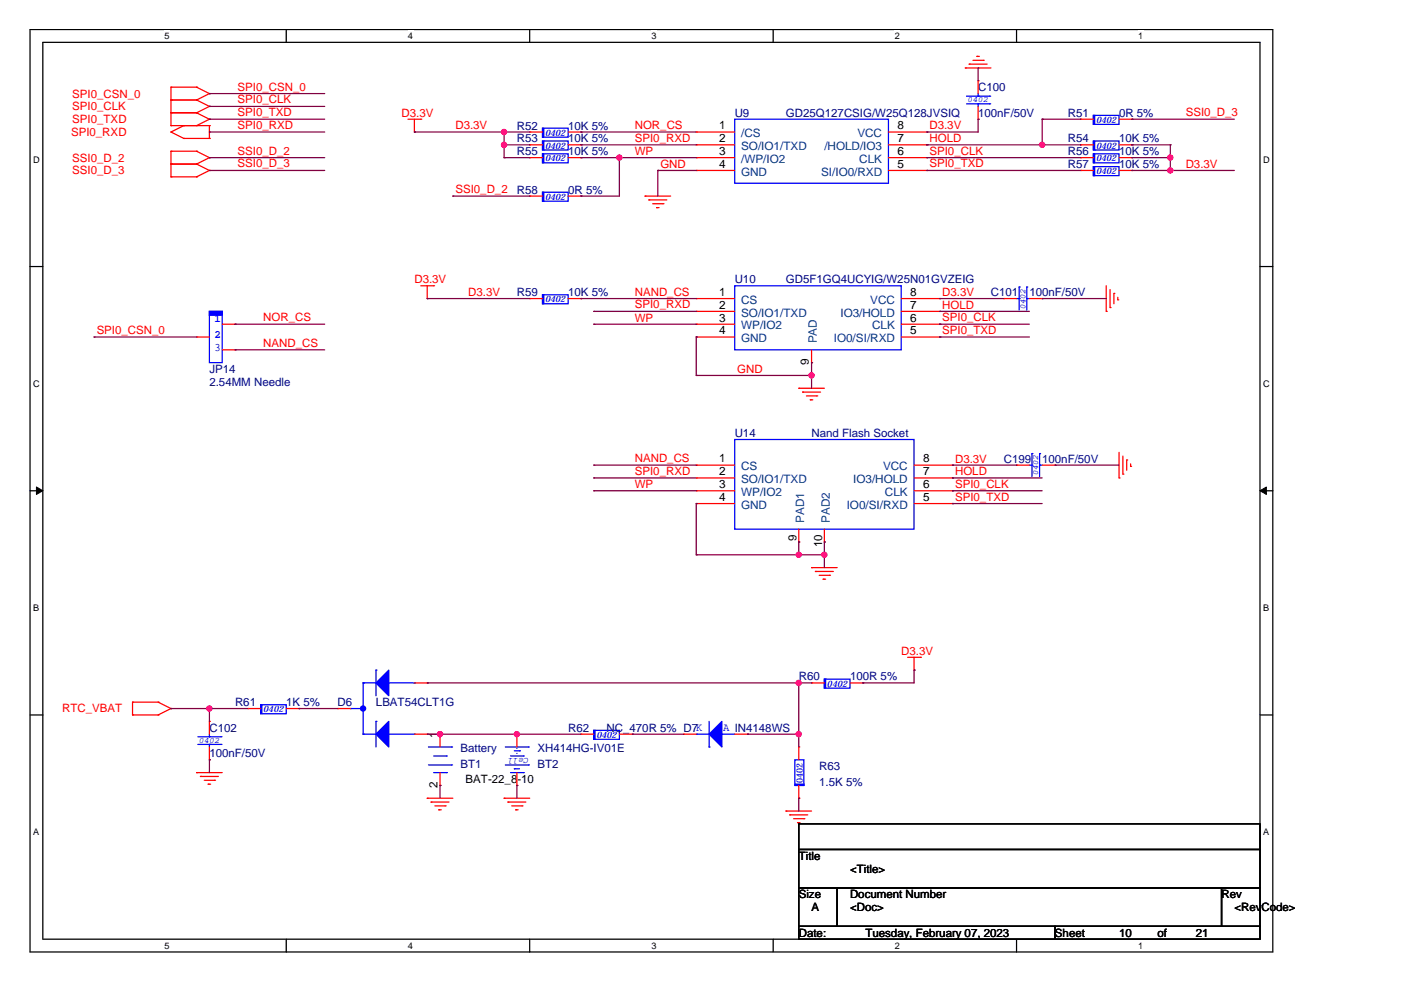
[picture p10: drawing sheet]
<svg xmlns="http://www.w3.org/2000/svg" width="297mm" height="210mm" viewBox="0 0 297 210" stroke-linecap="round" stroke-linejoin="round" font-family="sans-serif">
<path d="M6.4 6.3h263.5v195.5h-263.5zM9.1 9h258v190.1h-258z" fill="none" stroke="#000" stroke-width=".26"/>
<g fill="#fff">
<path d="M34.9 6.5h1.1v2.2h-1.1z"/>
<path d="M34.9 199.4h1.1v2.2h-1.1z"/>
</g>
<path d="M60.7 6.3v2.7M60.7 199.1v2.7" fill="none" stroke="#000" stroke-width=".26"/>
<g fill="#fff">
<path d="M86.5 6.5h1.1v2.2h-1.1z"/>
<path d="M86.5 199.4h1.1v2.2h-1.1z"/>
</g>
<path d="M112.3 6.3v2.7M112.3 199.1v2.7" fill="none" stroke="#000" stroke-width=".26"/>
<g fill="#fff">
<path d="M138.1 6.5h1.1v2.2h-1.1z"/>
<path d="M138.1 199.4h1.1v2.2h-1.1z"/>
</g>
<path d="M163.9 6.3v2.7M163.9 199.1v2.7" fill="none" stroke="#000" stroke-width=".26"/>
<g fill="#fff">
<path d="M189.7 6.5h1.1v2.2h-1.1z"/>
<path d="M189.7 199.4h1.1v2.2h-1.1z"/>
</g>
<path d="M215.5 6.3v2.7M215.5 199.1v2.7" fill="none" stroke="#000" stroke-width=".26"/>
<g fill="#fff">
<path d="M241.3 6.5h1.1v2.2h-1.1z"/>
<path d="M241.3 199.4h1.1v2.2h-1.1z"/>
<path d="M7.1 32.7h1.3v2.2h-1.3z"/>
<path d="M267.8 32.7h1.4v2.2h-1.4z"/>
<path d="M7.1 80.3h1.3v2.1h-1.3z"/>
<path d="M267.8 80.3h1.4v2.1h-1.4z"/>
</g>
<path d="M6.4 56.5h2.7M267.1 56.5h2.8" fill="none" stroke="#000" stroke-width=".26"/>
<g fill="#fff">
<path d="M7.1 127.8h1.2v2.2h-1.2z"/>
<path d="M267.8 127.8h1.3v2.2h-1.3z"/>
</g>
<path d="M6.4 104.1h2.7M267.1 104.1h2.8" fill="none" stroke="#000" stroke-width=".26"/>
<g fill="#000" stroke="#000" stroke-width=".21">
<path d="M7.7 103.3l1.4 .8-1.4 .7z" fill-rule="evenodd"/>
<path d="M267.1 104.1l1.4-.8v1.5z" fill-rule="evenodd"/>
</g>
<g fill="#fff">
<path d="M7.1 175.3h1.2v2.2h-1.2z"/>
<path d="M267.8 175.3h1.3v2.2h-1.3z"/>
</g>
<path d="M6.4 151.6h2.7M267.1 151.6h2.8M169.4 174.7h97.7v5.4h-97.7zM169.4 180.1h97.7v8.2h-97.7zM169.4 188.3h8.1v8.1h-8.1zM169.4 196.4h54.3v2.7h-54.3zM177.5 188.3h81.5v8.1h-81.5zM223.7 196.4h43.4v2.7h-43.4zM259 188.3h8.1v8.1h-8.1z" fill="none" stroke="#000" stroke-width=".26"/>
<g fill="none" stroke="#f00" stroke-width=".26">
<path d="M36.2 18.5h.1M36.2 18.5h5.5M36.2 18.5v8.1M41.7 18.5h.1M41.7 18.5l2.7 1.3M44.4 19.8h.1M44.4 19.8l-2.7 1.4M204.7 14.4h.1M204.7 14.4h5.4M205.5 13.6h.1M205.5 13.6h3.8M206.3 12.8h2.2"/>
<path d="M207.1 12h.1M207.1 12h.5M207.4 17.1h.1M207.4 17.1v2.7M208.5 12.8h.1M36.2 21.2h.1M36.2 28h.1M36.2 23.9h.1M36.2 26.6h.1M36.2 32.1h.1M36.2 34.8h.1M36.2 37.5h.1"/>
<path d="M36.2 32.1v5.4M36.2 21.2h5.5M36.2 26.6h8.2M36.2 28l2.8 1.4M36.2 23.9h5.5M36.2 32.1h5.5M36.2 34.8h5.5M36.2 37.5h5.5M39 26.6h.1M39 29.4h.1M39 26.6l-2.8 1.4M39 29.4h5.4"/>
<path d="M41.7 21.2h.1M41.7 23.9h.1M41.7 26.6h.1M41.7 32.1h.1M41.7 34.8h.1M41.7 37.5h.1M41.7 21.2l2.7 1.4M41.7 23.9l2.7 1.4M41.7 32.1l2.7 1.3M41.7 34.8l2.7 1.3M44.4 26.6h.1M44.4 29.4h.1"/>
<path d="M44.4 22.6h.1M44.4 25.3h.1M44.4 33.4h.1M44.4 36.1h.1M44.4 26.6v2.8M44.4 22.6l-2.7 1.3M44.4 25.3l-2.7 1.3M44.4 33.4l-2.7 1.4M44.4 36.1l-2.7 1.4M86.5 25.3h2.7M87.9 28h.1M87.9 25.3v2.7"/>
<path d="M89.2 25.3h.1M112.3 30.7h.1M112.3 33.4h.1M112.3 28h.1M112.3 30.7h2.7M112.3 33.4h2.7M112.3 28h2.7M120.5 30.7h2.7M120.5 33.4h2.7M120.5 28h2.7M123.2 30.7h.1M123.2 33.4h.1"/>
<path d="M123.2 28h.1M147.6 28h.1M147.6 30.7h.1M147.6 33.4h.1M147.6 36.1h.1M147.6 30.7h8.2M147.6 33.4h8.2M147.6 36.1h8.2M147.6 28h8.2M188.4 30.7h8.1M188.4 33.4h8.1M188.4 36.1h8.1"/>
<path d="M188.4 28h8.1M196.5 36.1h.1M196.5 33.4h.1M196.5 30.7h.1M196.5 28h.1M207.4 25.3h.1M207.4 22.6v2.7M229.1 33.4h.1M229.1 36.1h.1M229.1 30.7h.1M229.1 25.3h.1M229.1 25.3h2.7"/>
<path d="M229.1 30.7h2.7M229.1 33.4h2.7M229.1 36.1h2.7M237.3 25.3h2.7M237.3 30.7h2.7M237.3 33.4h2.7M237.3 36.1h2.7M240 33.4h.1M240 36.1h.1M240 30.7h.1M240 25.3h.1M112.3 41.6h.1"/>
<path d="M112.3 41.6h2.7M120.5 41.6h2.7M123.2 41.6h.1M136.8 41.6h.1M136.8 41.6h5.4M137.6 42.4h.1M137.6 42.4h3.8M138.4 43.2h2.2M139.2 44h.1M139.2 44h.5M140.6 43.2h.1M41.7 71.5h.1"/>
<path d="M41.7 71.5h2.7M47.1 68.7h2.7M47.1 74.2h2.7M49.8 68.7h.1M49.8 74.2h.1M89.2 60.6h2.7M90.6 63.3h.1M90.6 60.6v2.7M91.9 60.6h.1M112.3 63.3h.1M112.3 63.3h2.7M120.5 63.3h2.7"/>
<path d="M123.2 63.3h.1M147.6 63.3h.1M147.6 66h.1M147.6 68.7h.1M147.6 71.5h.1M147.6 63.3h8.2M147.6 66h8.2M147.6 68.7h8.2M147.6 71.5h8.2M172.1 76.9h.1M172.1 74.2v2.7M191.1 63.3h8.1"/>
<path d="M191.1 66h8.1M191.1 68.7h8.1M191.1 71.5h8.1M199.2 71.5h.1M199.2 68.7h.1M199.2 66h.1M199.2 63.3h.1M212.8 63.3h.1M212.8 63.3h2.7M218.2 63.3h2.8M221 63.3h.1M234.5 66h.1"/>
<path d="M234.5 60.6v5.4M235.4 65.2h.1M235.4 61.4v3.8M236.2 62.2h.1M236.2 62.2v2.2M237 63.6h.1M237 63v.6M147.6 98.6h.1M147.6 98.6h8.2M169.4 82.3h.1M169.4 82.3h5.4M170.2 83.1h.1"/>
<path d="M170.2 83.1h3.8M171 83.9h2.2M171.8 84.8h.1M171.8 84.8h.5M173.2 83.9h.1M193.8 98.6h8.1M201.9 98.6h.1M215.5 98.6h.1M215.5 98.6h2.7M221 98.6h2.7M223.7 98.6h.1M237.3 95.9v5.4"/>
<path d="M238.1 96.7v3.8M238.9 97.5h.1M238.9 97.5v2.2M239.7 98.9h.1M239.7 98.4v.5M147.6 101.3h.1M147.6 104.1h.1M147.6 106.8h.1M147.6 101.3h8.2M147.6 104.1h8.2M147.6 106.8h8.2M169.4 114.9h.1"/>
<path d="M169.4 112.2v2.7M174.8 114.9h.1M174.8 112.2v2.7M193.8 101.3h8.1M193.8 104.1h8.1M193.8 106.8h8.1M201.9 106.8h.1M201.9 104.1h.1M201.9 101.3h.1M237.3 101.3h.1M238.1 100.5h.1M172.1 120.4h.1"/>
<path d="M172.1 120.4h5.4M172.9 121.2h.1M172.9 121.2h3.8M173.7 122h2.2M174.5 122.8h.1M174.5 122.8h.5M175.9 122h.1M192.4 139.4h2.8M193.8 139.4v2.7M195.2 139.4h.1M28.1 148.9h.1M28.1 151.6h.1"/>
<path d="M28.1 148.9h5.4M28.1 148.9v2.7M28.1 151.6h5.4M33.5 148.9h.1M33.5 151.6h.1M33.5 148.9l2.7 1.3M36.2 150.2h.1M36.2 150.2l-2.7 1.4M44.4 152.9h.1M44.4 152.9v2.8M44.4 158.4v2.7M52.5 150.2h.1"/>
<path d="M52.5 150.2h2.8M60.7 150.2h2.7M63.4 150.2h.1M71.6 150.2h.1M71.6 150.2h2.7M87.9 144.8h2.7M87.9 155.7h2.7M90.6 155.7h.1M90.6 144.8h.1M93.3 155.7h.1M93.3 155.7v2.7M109.6 155.7h.1"/>
<path d="M109.6 155.7v2.7M123.2 155.7h.1M123.2 155.7h2.7M131.3 155.7h2.7M134 155.7h.1M144.9 155.7h.1M144.9 155.7h2.7M155.8 155.7h2.7M158.5 155.7h.1M169.4 158.4h.1M169.4 158.4v2.7M172.1 144.8h.1"/>
<path d="M172.1 144.8h2.7M180.2 144.8h2.7M182.9 144.8h.1M193.8 142.1h.1M41.7 163.8h.1M41.7 163.8h5.4M42.5 164.6h.1M42.5 164.6h3.8M43.3 165.4h2.2M44.1 166.3h.1M44.1 166.3h.6M44.4 161.1h.1"/>
<path d="M45.5 165.4h.1M90.6 169.2h.1M90.6 169.2h5.4M91.4 170.1h.1M91.4 170.1h3.8M92.2 170.9h2.2M93 171.7h.1M93 171.7h.6M93.3 166.5h.1M93.3 163.8v2.7M94.4 170.9h.1M106.9 169.2h.1"/>
<path d="M106.9 169.2h5.4M107.7 170.1h.1M107.7 170.1h3.8M108.5 170.9h2.2M109.3 171.7h.1M109.3 171.7h.6M109.6 166.5h.1M109.6 163.8v2.7M110.7 170.9h.1M166.6 172h.1M166.6 172h5.5M167.4 172.8h.1"/>
<path d="M167.4 172.8h3.9M168.3 173.6h2.1M169.1 174.4h.1M169.1 174.4h.5M169.4 169.2h.1M169.4 166.5v2.7M170.4 173.6h.1"/>
</g>
<g fill="#00f" stroke="#00f" stroke-width=".26">
<path d="M115 29.9h.3v1.9h-.3z" fill-rule="evenodd"/>
<path d="M231.8 32.6h.3v1.9h-.3z" fill-rule="evenodd"/>
<path d="M174.8 144h.2v1.9h-.2z" fill-rule="evenodd"/>
<path d="M115 32.6h.3v1.9h-.3z" fill-rule="evenodd"/>
<path d="M150.3 155.7l2.8-2.8v5.5z" fill-rule="evenodd"/>
<path d="M115 40.8h.3v1.9h-.3z" fill-rule="evenodd"/>
<path d="M231.8 35.3h.3v1.9h-.3z" fill-rule="evenodd"/>
<path d="M115 62.5h.3v1.9h-.3z" fill-rule="evenodd"/>
<path d="M125.9 154.9h.3v1.9h-.3z" fill-rule="evenodd"/>
<path d="M231.8 29.9h.3v1.9h-.3z" fill-rule="evenodd"/>
<path d="M79.7 155.7l2.7-2.8v5.5z" fill-rule="evenodd"/>
<path d="M79.7 144.8l2.7-2.7v5.4z" fill-rule="evenodd"/>
<path d="M44.4 66h2.7v.8h-2.7z" fill-rule="evenodd"/>
<path d="M55.3 149.4h.2v1.9h-.2z" fill-rule="evenodd"/>
<path d="M168.5 166.3h1.9v.2h-1.9z" fill-rule="evenodd"/>
<path d="M115 27.2h.3v1.9h-.3z" fill-rule="evenodd"/>
<path d="M231.8 24.5h.3v1.9h-.3z" fill-rule="evenodd"/>
<circle cx="77" cy="150.2" r=".54"/>
</g>
<g fill="none" stroke="#00f" stroke-width=".26">
<path d="M207.4 19.8v.6M115 29.9h5.5v1.9h-5.5zM115 32.6h5.5v1.9h-5.5zM115 27.2h5.5v1.9h-5.5zM155.8 25.3h32.6v13.6h-32.6zM204.9 22h4.9M204.9 20.4h4.9M207.4 20.4h.1M207.4 22h.1M207.4 22v.6M209.8 22h.1M209.8 20.4h.1"/>
<path d="M231.8 32.6h5.5v1.9h-5.5zM231.8 35.3h5.5v1.9h-5.5zM231.8 29.9h5.5v1.9h-5.5zM231.8 24.5h5.5v1.9h-5.5zM115 40.8h5.5v1.9h-5.5zM44.4 66h2.7v10.9h-2.7zM115 62.5h5.5v1.9h-5.5zM155.8 60.6h35.3v13.6h-35.3zM215.5 63.3h.6M216.1 63.3h.1M216.1 60.9h.1M216.1 60.9v4.9"/>
<path d="M217.7 60.9h.1M217.7 63.3h.1M217.7 63.3h.5M217.7 60.9v4.9M155.8 93.2h38v19h-38zM218.2 98.6h.6M218.8 98.6h.1M218.8 96.2h.1M218.8 96.2v4.9M220.4 96.2h.1M220.4 98.6h.1M220.4 98.6h.6"/>
<path d="M220.4 96.2v4.9M41.9 157.8h4.9M41.9 156.2h4.9M44.4 156.2h.1M44.4 157.8h.1M44.4 155.7v.5M44.4 157.8v.6M46.8 157.8h.1M46.8 156.2h.1M55.3 149.4h5.4v1.9h-5.4zM74.3 150.2h.1M74.3 150.2h2.7"/>
<path d="M77 144.8h.1M77 155.7h.1M77 155.7h2.7M77 144.8h2.7M77 144.8v10.9M79.7 152.9h.1M79.7 142.1h.1M79.7 142.1v5.4M79.7 152.9v5.5M82.4 155.7h5.5M82.4 144.8h5.5M87.9 144.8h.1"/>
<path d="M87.9 155.7h.1M90.8 158.4h4.9M95.7 158.4h.1M107.1 158.4h4.9M109 159.2h1.1M110.1 159.2h.1M112 158.4h.1M125.9 154.9h5.4v1.9h-5.4zM147.6 155.7h.1M147.6 155.7h2.7M150.3 158.4h.1M150.3 152.9v5.5"/>
<path d="M153.1 155.7h.1M153.1 155.7h2.7M174.8 144h5.4v1.9h-5.4zM90.8 162.2h4.9M91.9 163.8h2.8M91.9 160.3h2.8M94.7 163.8h.1M94.7 160.3h.1M95.7 162.2h.1M107.1 162.2h4.9M108.2 163.8h2.7M108.2 160.3h2.7"/>
<path d="M110.9 163.8h.1M110.9 160.3h.1M112 162.2h.1M168.5 161.1h1.9v5.4h-1.9z"/>
</g>
<path d="M109.6 158.6v1.1M109.6 159.7h.1" fill="none" stroke="#00f" stroke-width=".26" stroke-dasharray="0 30.5"/>
<path d="M109 163h.1M110.1 163h-1.1" fill="none" stroke="#00f" stroke-width=".26" stroke-dasharray="30.5 30.5"/>
<g fill="none" stroke="#800040" stroke-width=".26">
<path d="M44.4 19.8h.1M44.4 19.8h24.4M207.4 14.4h.1M207.4 14.4v2.7M44.4 22.6h.1M44.4 25.3h.1M44.4 28h.1M44.4 33.4h.1M44.4 36.1h.1M44.4 28h24.4M44.4 36.1h24.4M44.4 33.4h24.4"/>
<path d="M44.4 25.3h24.4M44.4 22.6h24.4M87.9 28h.1M87.9 28h24.4M106.9 33.4h.1M106.9 28h.1M106.9 30.7h.1M106.9 33.4h5.4M106.9 30.7h5.4M106.9 28v5.4M123.2 28h.1M123.2 30.7h.1"/>
<path d="M123.2 33.4h.1M123.2 28h24.4M123.2 33.4h24.4M123.2 30.7h24.4M131.3 33.4h.1M131.3 33.4v8.2h-8.1M139.5 36.1h.1M139.5 36.1h8.1M139.5 36.1v5.5M196.5 28h.1M196.5 36.1h.1M196.5 33.4h.1"/>
<path d="M196.5 30.7h.1M196.5 36.1h32.6M196.5 33.4h32.6M196.5 30.7h32.6M207.4 25.3h.1M207.4 25.3v2.7h-10.9M221 25.3h.1M221 30.7h.1M221 25.3h8.1M221 25.3v5.4M240 36.1h.1M240 30.7h.1"/>
<path d="M240 33.4h.1M240 25.3h.1M240 36.1h21.7M240 33.4h8.1M240 30.7h8.1M240 25.3h21.7M248.1 30.7h.1M248.1 33.4h.1M248.1 36.1h.1M248.1 30.7v5.4M96 41.6h.1M96 41.6h16.3"/>
<path d="M123.2 41.6h.1M19.9 71.5h.1M19.9 71.5h21.8M49.8 68.7h.1M49.8 74.2h.1M49.8 68.7h19M49.8 74.2h19M90.6 63.3h.1M90.6 63.3h21.7M123.2 63.3h.1M123.2 63.3h24.4M125.9 66h.1"/>
<path d="M125.9 68.7h.1M125.9 66h21.7M125.9 68.7h21.7M147.6 71.5h.1M147.6 79.6h.1M147.6 71.5v8.1M147.6 79.6h24.5M172.1 76.9h.1M172.1 79.6h.1M172.1 76.9v5.4M199.2 68.7h.1M199.2 66h.1"/>
<path d="M199.2 71.5h.1M199.2 63.3h.1M199.2 66h19M199.2 68.7h19M199.2 63.3h13.6M199.2 71.5h19M221 63.3h.1M221 63.3h13.5M125.9 98.6h.1M125.9 98.6h21.7M201.9 98.6h.1M201.9 98.6h13.6"/>
<path d="M223.7 98.6h.1M223.7 98.6h13.6M125.9 101.3h.1M125.9 104.1h.1M125.9 101.3h21.7M125.9 104.1h21.7M147.6 106.8h.1M147.6 117.6h.1M147.6 106.8v10.8M147.6 117.6h27.2M169.4 117.6h.1M169.4 114.9h.1"/>
<path d="M169.4 114.9v2.7M174.8 117.6h.1M174.8 114.9h.1M174.8 114.9v5.5M201.9 104.1h.1M201.9 101.3h.1M201.9 106.8h.1M201.9 101.3h19.1M201.9 104.1h19.1M201.9 106.8h19.1M36.2 150.2h.1M36.2 150.2h16.3"/>
<path d="M44.4 150.2h.1M44.4 150.2v2.7M63.4 150.2h.1M63.4 150.2h8.2M90.6 155.7h.1M90.6 144.8h.1M90.6 155.7h32.6M90.6 144.8h81.5M93.3 155.7h.1M109.6 155.7h.1M134 155.7h.1M134 155.7h10.9"/>
<path d="M158.5 155.7h.1M158.5 155.7h10.9M169.4 144.8h.1M169.4 155.7h.1M169.4 144.8v13.6M182.9 144.8h.1M193.8 142.1h.1M193.8 142.1v2.7h-10.9M44.4 161.1h.1M44.4 161.1v2.7M93.3 166.5h.1M93.3 166.5v2.7"/>
<path d="M109.6 166.5h.1M109.6 166.5v2.7M169.4 169.2h.1M169.4 169.2v2.8"/>
</g>
<g fill="#f0f" stroke="#f0f" stroke-width=".26">
<circle cx="221" cy="30.7" r=".54"/>
<circle cx="248.1" cy="33.4" r=".54"/>
<circle cx="248.1" cy="36.1" r=".54"/>
<circle cx="106.9" cy="28" r=".54"/>
<circle cx="106.9" cy="30.7" r=".54"/>
<circle cx="131.3" cy="33.4" r=".54"/>
<circle cx="172.1" cy="79.6" r=".54"/>
<circle cx="44.4" cy="150.2" r=".54"/>
<circle cx="169.3" cy="144.8" r=".54"/>
<circle cx="169.3" cy="155.7" r=".54"/>
<circle cx="109.6" cy="155.7" r=".54"/>
<circle cx="93.3" cy="155.7" r=".54"/>
<circle cx="174.8" cy="117.6" r=".54"/>
<circle cx="169.3" cy="117.6" r=".54"/>
</g>
<g font-size="2.5">
<text x="152.5" y="27.4">1</text>
<text x="190.3" y="27.4">8</text>
<text x="152.5" y="30.1">2</text>
<text x="152.5" y="32.9">3</text>
<text x="152.5" y="35.6">4</text>
<text x="190.3" y="35.6">5</text>
<text x="190.3" y="32.9">6</text>
<text x="190.3" y="30.1">7</text>
<text x="152.5" y="62.7">1</text>
<text x="152.5" y="65.5">2</text>
<text x="193" y="65.5">7</text>
<text x="193" y="62.7">8</text>
<text x="152.5" y="68.2">3</text>
<text x="152.5" y="70.9">4</text>
<text x="193" y="70.9">5</text>
<text x="193" y="68.2">6</text>
<text x="171.5" y="77.5" transform="rotate(-90 171.5 77.5)">9</text>
<text x="152.5" y="98.1">1</text>
<text x="152.5" y="100.8">2</text>
<text x="195.7" y="100.8">7</text>
<text x="195.7" y="98.1">8</text>
<text x="152.5" y="103.5">3</text>
<text x="152.5" y="106.2">4</text>
<text x="195.7" y="106.2">5</text>
<text x="195.7" y="103.5">6</text>
<text x="92.7" y="156.5" transform="rotate(-90 92.7 156.5)">1</text>
<text x="92.7" y="167.1" transform="rotate(-90 92.7 167.1)">2</text>
</g>
<g font-size="2.5" fill="#004080">
<text x="157.1" y="29.1">/CS</text>
<text x="181.8" y="29.1">VCC</text>
<text x="157.1" y="31.8">SO/IO1/TXD</text>
<text x="157.1" y="34.5">/WP/IO2</text>
<text x="174.8" y="31.8">/HOLD/IO3</text>
<text x="182.2" y="34.5">CLK</text>
<text x="157.1" y="37.3">GND</text>
<text x="174.1" y="37.3">SI/IO0/RXD</text>
<text x="157.1" y="64.4">CS</text>
<text x="184.5" y="64.4">VCC</text>
<text x="157.1" y="67.1">SO/IO1/TXD</text>
<text x="157.1" y="69.8">WP/IO2</text>
<text x="178.2" y="67.1">IO3/HOLD</text>
<text x="184.9" y="69.8">CLK</text>
<text x="157.1" y="72.6">GND</text>
<text x="173.2" y="72.8" transform="rotate(-90 173.2 72.8)">PAD</text>
<text x="176.8" y="72.6">IO0/SI/RXD</text>
<text x="157.1" y="99.7">CS</text>
<text x="187.2" y="99.7">VCC</text>
<text x="157.1" y="102.4">SO/IO1/TXD</text>
<text x="157.1" y="105.2">WP/IO2</text>
<text x="157.1" y="107.9">GND</text>
<text x="179.5" y="107.9">IO0/SI/RXD</text>
<text x="180.9" y="102.4">IO3/HOLD</text>
<text x="187.6" y="105.2">CLK</text>
<text x="170.5" y="110.8" transform="rotate(-90 170.5 110.8)">PAD1</text>
<text x="175.9" y="110.8" transform="rotate(-90 175.9 110.8)">PAD2</text>
</g>
<g font-size="2.4" fill="#f00">
<text x="15.3" y="20.7">SPI0_CSN_0</text>
<text x="15.3" y="23.4">SPI0_CLK</text>
<text x="50.4" y="21.9">SPI0_CLK</text>
<text x="50.4" y="19.2">SPI0_CSN_0</text>
<text x="15.1" y="28.8">SPI0_RXD</text>
<text x="15.3" y="26.1">SPI0_TXD</text>
<text x="50.4" y="24.6">SPI0_TXD</text>
<text x="50.4" y="27.4">SPI0_RXD</text>
<text x="85.1" y="24.7">D3.3V</text>
<text x="96.6" y="27.4">D3.3V</text>
<text x="134.6" y="27.4">NOR_CS</text>
<text x="197.1" y="27.4">D3.3V</text>
<text x="251.4" y="24.6">SSI0_D_3</text>
<text x="15.3" y="34.3">SSI0_D_2</text>
<text x="50.4" y="32.8">SSI0_D_2</text>
<text x="50.4" y="35.5">SSI0_D_3</text>
<text x="134.6" y="30.1">SPI0_RXD</text>
<text x="134.6" y="32.9">WP</text>
<text x="140" y="35.6">GND</text>
<text x="197.1" y="35.5">SPI0_TXD</text>
<text x="197.1" y="32.8">SPI0_CLK</text>
<text x="197.1" y="30.2">HOLD</text>
<text x="251.4" y="35.6">D3.3V</text>
<text x="15.3" y="37">SSI0_D_3</text>
<text x="96.6" y="40.9">SSI0_D_2</text>
<text x="87.9" y="60.1">D3.3V</text>
<text x="99.3" y="62.8">D3.3V</text>
<text x="134.6" y="65.4">SPI0_RXD</text>
<text x="134.6" y="62.7">NAND_CS</text>
<text x="199.8" y="65.5">HOLD</text>
<text x="199.8" y="62.8">D3.3V</text>
<text x="20.5" y="70.8">SPI0_CSN_0</text>
<text x="55.8" y="68.1">NOR_CS</text>
<text x="134.6" y="68.2">WP</text>
<text x="199.8" y="68.1">SPI0_CLK</text>
<text x="199.8" y="70.8">SPI0_TXD</text>
<text x="55.8" y="73.5">NAND_CS</text>
<text x="156.3" y="79.1">GND</text>
<text x="134.6" y="100.7">SPI0_RXD</text>
<text x="134.6" y="98">NAND_CS</text>
<text x="202.5" y="100.8">HOLD</text>
<text x="202.5" y="98.1">D3.3V</text>
<text x="134.6" y="103.5">WP</text>
<text x="202.5" y="103.4">SPI0_CLK</text>
<text x="202.5" y="106.1">SPI0_TXD</text>
<text x="191.1" y="138.8">D3.3V</text>
<text x="13.2" y="151.1">RTC_VBAT</text>
</g>
<g font-size="2.4" fill="#000080">
<text x="207.4" y="19.3">C100</text>
<text x="109.6" y="27.5">R52</text>
<text x="120.5" y="27.5">10K 5%</text>
<text x="155.8" y="24.7">U9</text>
<text x="166.6" y="24.7">GD25Q127CSIG/W25Q128JVSIQ</text>
<text x="207.4" y="24.7">100nF/50V</text>
<text x="226.4" y="24.7">R51</text>
<text x="237.3" y="24.7">0R 5%</text>
<text x="109.6" y="30.2">R53</text>
<text x="109.6" y="32.9">R55</text>
<text x="120.5" y="30.2">10K 5%</text>
<text x="120.5" y="32.9">10K 5%</text>
<text x="226.4" y="32.9">R56</text>
<text x="226.4" y="35.6">R57</text>
<text x="226.4" y="30.2">R54</text>
<text x="237.3" y="32.9">10K 5%</text>
<text x="237.3" y="35.6">10K 5%</text>
<text x="237.3" y="30.2">10K 5%</text>
<text x="109.6" y="41">R58</text>
<text x="120.5" y="41">0R 5%</text>
<text x="109.6" y="62.8">R59</text>
<text x="120.5" y="62.8">10K 5%</text>
<text x="155.8" y="60.1">U10</text>
<text x="166.6" y="60.1">GD5F1GQ4UCYIG/W25N01GVZEIG</text>
<text x="210.1" y="62.8">C101</text>
<text x="218.2" y="62.8">100nF/50V</text>
<text x="44.4" y="79.1">JP14</text>
<text x="44.4" y="81.8">2.54MM Needle</text>
<text x="155.8" y="92.7">U14</text>
<text x="172.1" y="92.7">Nand Flash Socket</text>
<text x="212.8" y="98.1">C199</text>
<text x="221" y="98.1">100nF/50V</text>
<text x="49.8" y="149.7">R61</text>
<text x="60.7" y="149.7">1K 5%</text>
<text x="71.6" y="149.7">D6</text>
<text x="79.7" y="149.7">LBAT54CLT1G</text>
<text x="169.4" y="144.3">R60</text>
<text x="180.2" y="144.3">100R 5%</text>
<text x="44.4" y="155.1">C102</text>
<text x="120.5" y="155.1">R62</text>
<text x="128.6" y="155.1">NC_470R 5% D7K</text>
<text x="44.4" y="160.6">100nF/50V</text>
<text x="97.6" y="159.5">Battery</text>
<text x="113.9" y="159.5">XH414HG-IV01E</text>
<text x="97.6" y="162.7">BT1</text>
<text x="113.9" y="162.7">BT2</text>
<text x="173.7" y="163.3">R63</text>
<text x="173.7" y="166.5">1.5K 5%</text>
</g>
<g font-size="2.4" fill="#00f">
<text x="45.5" y="68.4">1</text>
<text x="45.5" y="71.6">2</text>
<text x="45.5" y="74.5">3</text>
<text x="153.3" y="154.9">A IN4148WS</text>
</g>
<g font-size="2.4">
<text x="168.9" y="114.7" transform="rotate(-90 168.9 114.7)">9</text>
<text x="174.3" y="116" transform="rotate(-90 174.3 116)">10</text>
<text x="98.7" y="166">BAT-22_8-10</text>
<text x="169.4" y="182.3">Title</text>
<text x="180.2" y="185">&lt;Title&gt;</text>
<text x="169.4" y="190.4">Size</text>
<text x="180.2" y="190.4">Document Number</text>
<text x="259" y="190.4">Rev</text>
<text x="172.1" y="193.2">A</text>
<text x="180.2" y="193.2">&lt;Doc&gt;</text>
<text x="261.7" y="193.2">&lt;RevCode&gt;</text>
<text x="169.4" y="198.6">Date:</text>
<text x="183.5" y="198.6">Tuesday, February 07, 2023</text>
<text x="223.7" y="198.6">Sheet</text>
<text x="237.3" y="198.6">10</text>
<text x="245.4" y="198.6">of</text>
<text x="253.6" y="198.6">21</text>
</g>
<g font-size="1.9">
<text x="34.9" y="8.3">5</text>
<text x="86.5" y="8.3">4</text>
<text x="138.1" y="8.3">3</text>
<text x="189.7" y="8.3">2</text>
<text x="241.3" y="8.3">1</text>
<text x="7.1" y="34.5">D</text>
<text x="267.8" y="34.5">D</text>
<text x="7.1" y="82">C</text>
<text x="267.8" y="82">C</text>
<text x="7.1" y="129.6">B</text>
<text x="267.8" y="129.6">B</text>
<text x="7.1" y="177.1">A</text>
<text x="267.8" y="177.1">A</text>
<text x="34.9" y="201.2">5</text>
<text x="86.5" y="201.2">4</text>
<text x="138.1" y="201.2">3</text>
<text x="189.7" y="201.2">2</text>
<text x="241.3" y="201.2">1</text>
</g>
<g font-size="1.9" fill="#00f">
<text x="205.2" y="21.7">0402</text>
<text x="115.6" y="28.8">0402</text>
<text x="232.4" y="26.1">0402</text>
<text x="115.6" y="31.5">0402</text>
<text x="115.6" y="34.2">0402</text>
<text x="232.4" y="34.2">0402</text>
<text x="232.4" y="31.5">0402</text>
<text x="232.4" y="37">0402</text>
<text x="115.6" y="42.4">0402</text>
<text x="115.6" y="64.1">0402</text>
<text x="217.4" y="65.5" transform="rotate(-90 217.4 65.5)">0402</text>
<text x="220.1" y="100.8" transform="rotate(-90 220.1 100.8)">0402</text>
<text x="175.3" y="145.6">0402</text>
<text x="55.8" y="151">0402</text>
<text x="42.2" y="157.5">0402</text>
<text x="112" y="160.6" transform="rotate(-180 112 160.6)">Cell</text>
<text x="126.4" y="156.5">0402</text>
<text x="170.2" y="166" transform="rotate(-90 170.2 166)">0402</text>
</g>
</svg>
